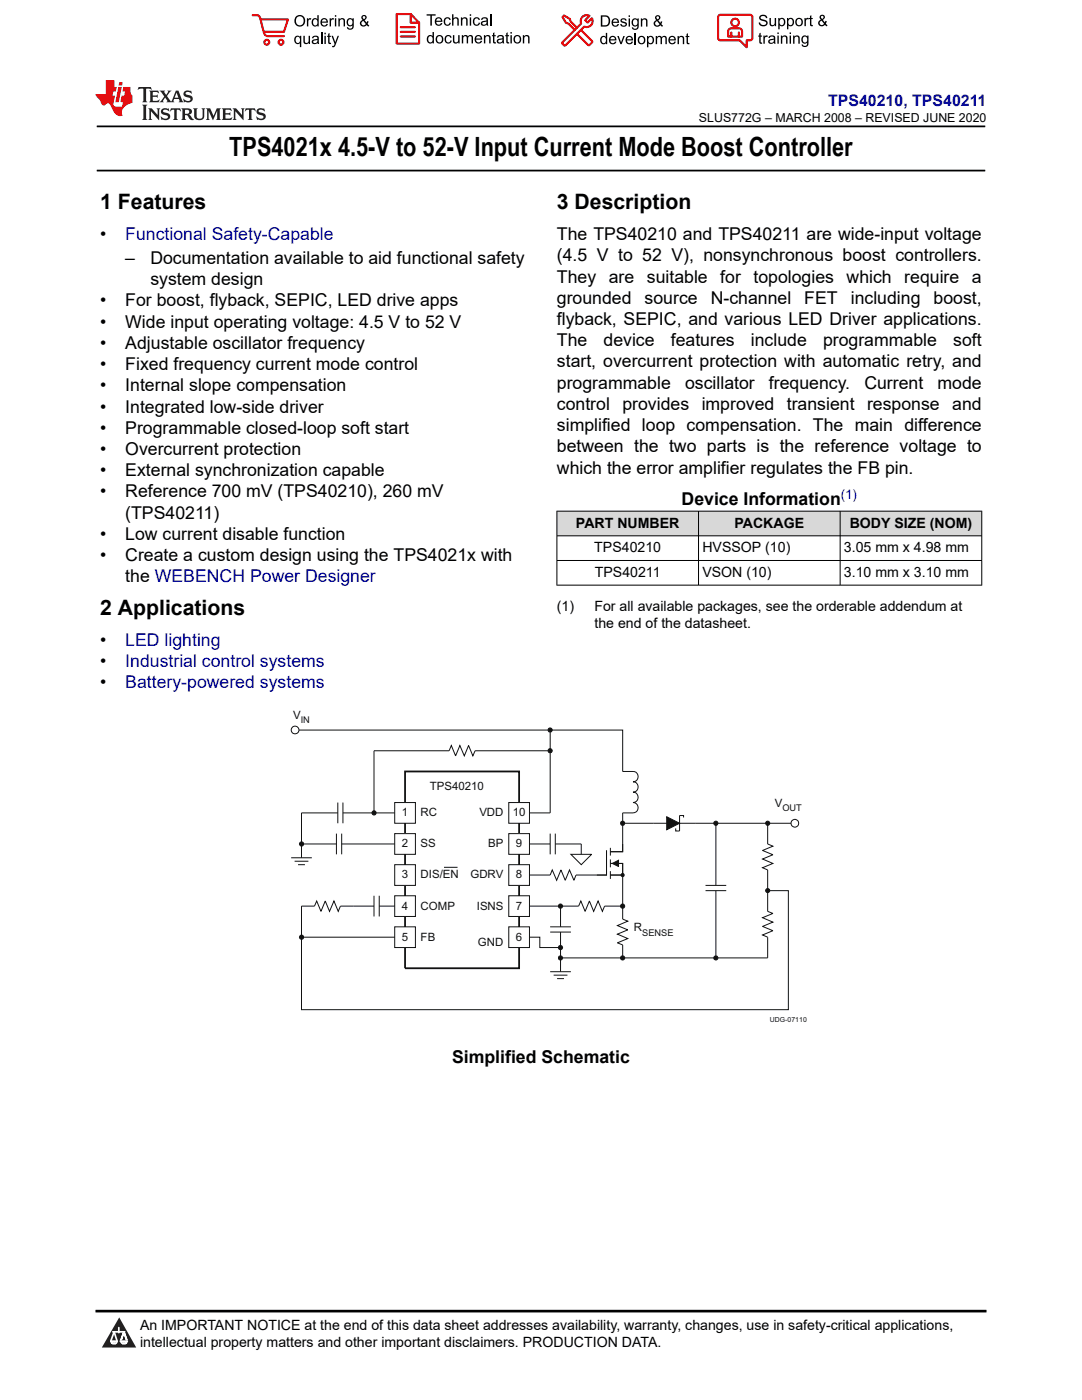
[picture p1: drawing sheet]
<svg xmlns="http://www.w3.org/2000/svg" width="216mm" height="279mm" viewBox="0 0 216 279" stroke-linecap="round" stroke-linejoin="round" font-family="sans-serif">
<path d="M19.3 25.2h177.3M19.3 34h177.3" fill="none" stroke="#000" stroke-width=".35"/>
<g fill="#d8d8d8">
<path d="M111.1 102h84.8v4.9h-84.8z" fill-rule="evenodd"/>
<path d="M111.2 102.1h28.1v4.8h-28.1z" fill-rule="evenodd"/>
<path d="M139.4 102.1h28.2v4.8h-28.2z" fill-rule="evenodd"/>
<path d="M167.7 102.1h28.1v4.8h-28.1z" fill-rule="evenodd"/>
</g>
<path d="M111.1 102h84.9M111.1 106.9h84.9M111.1 111.9h84.9M111.1 116.8h84.9M111.1 102v14.8M139.4 102v14.8M167.6 102v14.8M195.9 102v14.8" fill="none" stroke="#000" stroke-width=".2"/>
<path d="M80.8 154h22.8v39.2h-22.8z" fill="none" stroke="#0d1413" stroke-width=".36"/>
<path d="M78.8 160.2h4.1v4.1h-4.1z" fill-rule="evenodd" fill="#fff"/>
<path d="M78.8 160.2h4.1v4.1h-4.1z" fill="none" stroke="#0d1413" stroke-width=".2"/>
<path d="M78.8 166.4h4.1v4.1h-4.1z" fill-rule="evenodd" fill="#fff"/>
<path d="M78.8 166.4h4.1v4.1h-4.1z" fill="none" stroke="#0d1413" stroke-width=".2"/>
<path d="M78.8 172.6h4.1v4.1h-4.1z" fill-rule="evenodd" fill="#fff"/>
<path d="M78.8 172.6h4.1v4.1h-4.1z" fill="none" stroke="#0d1413" stroke-width=".2"/>
<path d="M78.8 178.8h4.1v4.1h-4.1z" fill-rule="evenodd" fill="#fff"/>
<path d="M78.8 178.8h4.1v4.1h-4.1z" fill="none" stroke="#0d1413" stroke-width=".2"/>
<path d="M101.5 160.2h4.1v4.1h-4.1z" fill-rule="evenodd" fill="#fff"/>
<path d="M101.5 160.2h4.1v4.1h-4.1z" fill="none" stroke="#0d1413" stroke-width=".2"/>
<path d="M101.5 166.4h4.1v4.1h-4.1z" fill-rule="evenodd" fill="#fff"/>
<path d="M101.5 166.4h4.1v4.1h-4.1z" fill="none" stroke="#0d1413" stroke-width=".2"/>
<path d="M101.5 172.6h4.1v4.1h-4.1z" fill-rule="evenodd" fill="#fff"/>
<path d="M101.5 172.6h4.1v4.1h-4.1z" fill="none" stroke="#0d1413" stroke-width=".2"/>
<path d="M101.5 178.8h4.1v4.1h-4.1z" fill-rule="evenodd" fill="#fff"/>
<path d="M101.5 178.8h4.1v4.1h-4.1z" fill="none" stroke="#0d1413" stroke-width=".2"/>
<circle cx="60.2" cy="168.4" r=".42" fill="#0d1413"/>
<g fill="none" stroke="#0d1413" stroke-width=".2">
<path d="M60.2 162.2v6.2h6.9M67.1 166.4v4.1M68.2 166.4v4.1M68.2 168.4h10.6"/>
<circle cx="60.2" cy="168.4" r=".42"/>
</g>
<circle cx="111.8" cy="191.2" r=".41" fill="#0d1413"/>
<g fill="none" stroke="#0d1413" stroke-width=".2">
<path d="M105.6 162.2h4.2M105.6 187h2.1v2.1h4.1M109.8 193.9h4.1M110.5 194.6h2.7M111.2 195.3h1.3M111.8 191.2v2.7"/>
<circle cx="111.8" cy="191.2" r=".41"/>
</g>
<circle cx="58.9" cy="145.7" r=".78" fill="#fff"/>
<g fill="none" stroke="#0d1413" stroke-width=".2">
<path d="M59.7 145.7h50.1M124.2 154h2.1a1.03 1.03 0 0 1 1 1 1.03 1.03 0 0 1-1 1 1.03 1.03 0 0 1 1 1.1 1.03 1.03 0 0 1-1 1 1.03 1.03 0 0 1 1 1 1.03 1.03 0 0 1-1 1.1 1.03 1.03 0 0 1 1 1 1.03 1.03 0 0 1-1 1h-2.1"/>
<circle cx="58.9" cy="145.7" r=".78"/>
</g>
<circle cx="142.8" cy="191.2" r=".41" fill="#0d1413"/>
<circle cx="142.8" cy="191.2" r=".41" fill="none" stroke="#0d1413" stroke-width=".2"/>
<path d="M133 163l2.6 1.3-2.6 1.3z" fill-rule="evenodd" fill="#0d1413"/>
<path d="M130.4 164.3h8.3M133 163l2.6 1.3-2.6 1.3zM136.4 163.1v-.3h-.8v3h-.8v-.5" fill="none" stroke="#0d1413" stroke-width=".2"/>
<circle cx="142.8" cy="164.3" r=".42" fill="#0d1413"/>
<g fill="none" stroke="#0d1413" stroke-width=".2">
<path d="M140.8 177.7h4.1M140.8 176.7h4.1M142.8 164.3v12.4M142.8 177.7v13.5M153.2 164.3v4.1l1 .5-2 .8 2 .9-2 .8 2 .9-2 .9 1 .4v8.3l1 .4-2 .8 2 .9-2 .9 2 .8-2 .9 1 .4v4.2"/>
<circle cx="142.8" cy="164.3" r=".42"/>
</g>
<circle cx="153.2" cy="177.7" r=".41" fill="#0d1413"/>
<circle cx="153.2" cy="177.7" r=".41" fill="none" stroke="#0d1413" stroke-width=".2"/>
<circle cx="158.6" cy="164.3" r=".77" fill="#fff"/>
<g fill="none" stroke="#0d1413" stroke-width=".2">
<path d="M74.6 149.8h15l.5-1 .8 2.1 .9-2.1 .8 2.1 .9-2.1 .9 2.1 .4-1.1h15M74.6 178.8v4.1M75.7 178.8v4.1M138.7 164.3h4.1M153.2 164.3h4.6M70.5 180.8h4.1M75.7 180.8h3.1"/>
<circle cx="158.6" cy="164.3" r=".77"/>
</g>
<circle cx="60.2" cy="187" r=".42" fill="#0d1413"/>
<g fill="none" stroke="#0d1413" stroke-width=".2">
<path d="M109.8 145.7v16.5"/>
<circle cx="60.2" cy="187" r=".42"/>
</g>
<path d="M78.8 185h4.1v4.1h-4.1z" fill-rule="evenodd" fill="#fff"/>
<path d="M88.6 173.1h2.7M78.8 185h4.1v4.1h-4.1z" fill="none" stroke="#0d1413" stroke-width=".2"/>
<path d="M101.5 185h4.1v4.1h-4.1z" fill-rule="evenodd" fill="#fff"/>
<path d="M60.2 162.2h7.2M67.4 160.2v4.1M68.4 160.2v4.1M68.4 162.2h6.2M101.5 185h4.1v4.1h-4.1z" fill="none" stroke="#0d1413" stroke-width=".2"/>
<circle cx="74.6" cy="162.2" r=".42" fill="#0d1413"/>
<g fill="none" stroke="#0d1413" stroke-width=".2">
<path d="M74.6 149.8v12.4h4.2M58.1 171.2h4.1M58.8 171.9h2.7M59.5 172.6h1.3M60.2 168.4v2.8"/>
<circle cx="74.6" cy="162.2" r=".42"/>
</g>
<circle cx="109.8" cy="149.8" r=".42" fill="#0d1413"/>
<g fill="none" stroke="#0d1413" stroke-width=".2">
<path d="M105.6 168.4h4.2M109.8 166.4v4.1M110.8 166.4v4.1M110.8 168.4h5.2v2.1M113.9 170.5h4.1l-2 2.1zM153.2 177.7h4.1v23.8h-97.1v-14.5M60.2 187h18.6M70.5 180.8h-2.6l-.4 1.1-.9-2.1-.8 2.1-.9-2.1-.9 2.1-.8-2.1-.4 1h-2.6v6.2M124.2 180.8v2.6l1.1 .4-2.1 .9 2.1 .9-2.1 .8 2.1 .9-2.1 .9 1 .4v2.6"/>
<circle cx="109.8" cy="149.8" r=".42"/>
</g>
<circle cx="124.2" cy="191.2" r=".41" fill="#0d1413"/>
<circle cx="124.2" cy="191.2" r=".41" fill="none" stroke="#0d1413" stroke-width=".2"/>
<path d="M122.2 172.3l1.2-.6v1.2z" fill="#0d1413"/>
<path d="M121 169.7v4.9h-1.9M121.8 172.3h2.4v2.3h-2.4M121.8 169.2v1.5M121.8 171.5v1.6M121.8 173.9v1.5M122.2 172.3l1.2-.6v1.2zM124.2 168.4v1.6h-2.4" fill="none" stroke="#0d1413" stroke-width=".2"/>
<g fill="#0d1413">
<circle cx="124.2" cy="174.6" r=".42"/>
<circle cx="124.2" cy="180.8" r=".42"/>
</g>
<circle cx="124.2" cy="180.8" r=".42" fill="none" stroke="#0d1413" stroke-width=".2"/>
<circle cx="124.2" cy="164.3" r=".42" fill="#0d1413"/>
<g fill="none" stroke="#0d1413" stroke-width=".2">
<path d="M124.2 162.2v6.2"/>
<circle cx="124.2" cy="164.3" r=".42"/>
</g>
<circle cx="109.8" cy="145.7" r=".42" fill="#0d1413"/>
<g fill="none" stroke="#0d1413" stroke-width=".2">
<path d="M109.8 145.7h14.4v8.3M124.2 174.6v6.2M124.2 164.3h6.2M111.8 191.2h12.4"/>
<circle cx="109.8" cy="145.7" r=".42"/>
</g>
<circle cx="153.2" cy="164.3" r=".42" fill="#0d1413"/>
<g fill="none" stroke="#0d1413" stroke-width=".2">
<path d="M142.8 164.3h10.4M109.8 186h4.1M109.8 185h4.1M111.8 186v5.2M124.2 180.8h-3.6l-.4 1.1-.9-2.1-.8 2.1-.9-2.1-.8 2.1-.9-2.1-.4 1h-3.7v4.2M124.2 191.2h29"/>
<circle cx="153.2" cy="164.3" r=".42"/>
</g>
<circle cx="111.9" cy="180.8" r=".42" fill="#0d1413"/>
<g fill="none" stroke="#0d1413" stroke-width=".2">
<path d="M105.6 180.8h6.2"/>
<circle cx="111.9" cy="180.8" r=".42"/>
</g>
<circle cx="111.8" cy="189.1" r=".41" fill="#0d1413"/>
<g fill="none" stroke="#0d1413" stroke-width=".2">
<path d="M105.6 174.6h4.2l.4-1 .9 2.1 .8-2.1 .9 2.1 .8-2.1 .9 2.1 .4-1.1h4.2"/>
<circle cx="111.8" cy="189.1" r=".41"/>
</g>
<path d="M0 0h215.9v23.8h-215.9z" fill-rule="evenodd" fill="#fff"/>
<path d="M27.7 17.4l-.2 .6 .5-.3h.6v.1v2.2l-.2 .4h1l-.2-.4v-2.2v-.1h.5l.5 .3-.1-.6zM29.8 18.1l.2 .4v1.5l-.2 .4h1.9l.1-.6a1.08 1.08 0 0 1-1.3 .2v-.7h.6l.4 .2v-.6l-.4 .2h-.6v-.6l.2-.1a1 1 0 0 1 1 .2l-.1-.5zM31.8 18.1l1 1.1-1 1.2h.9l-.2-.2 .4-.7 .5 .7-.2 .2h1.6l-.2-.2 .1-.4h1l.1 .4-.1 .2h.9l-.2-.3-.8-2h-.5l-1 2.2-.8-1.1 .9-1.1h-.8l.2 .2-.5 .7-.3-.7 .1-.2zM35.2 18.5l.4 1h-.8zM36.8 18.2a.65 .65 0 0 0-.2 .7 .65 .65 0 0 0 .6 .5l.7 .2 .1 .2a.79 .79 0 0 1-.7 .4 .79 .79 0 0 1-.7-.5l.1 .7 .2-.1a.93 .93 0 0 0 1.1 .1 .93 .93 0 0 0 .4-1 1.46 1.46 0 0 0-1.2-.6l-.1-.3a1.09 1.09 0 0 1 1.2 .2l-.2-.6-.1 .1-.6-.2zM28.4 20.9l.2 .4v2.3l-.2 .3h1l-.2-.3v-2.3l.2-.4zM29.6 21.6l.2 .4v1.6l-.2 .3h.8l-.3-.3v-1.4l1.7 1.8v-2l.2-.4h-.8l.2 .2 .1 1.1-1.2-1.3zM32.3 21.8a.65 .65 0 0 0-.2 .7 .65 .65 0 0 0 .7 .4l.6 .2 .1 .2a.79 .79 0 0 1-.7 .4 .79 .79 0 0 1-.7-.5l.1 .7 .2-.1a.93 .93 0 0 0 1.1 .1 .93 .93 0 0 0 .4-.9 1.46 1.46 0 0 0-1.2-.6l-.1-.4a1.09 1.09 0 0 1 1.2 .2l-.2-.6-.1 .1-.6-.1zM34.1 21.6l-.1 .7a.63 .63 0 0 1 .7-.4l.1 1.7-.3 .3h1l-.2-.3v-1.7a.66 .66 0 0 1 .8 .4l-.1-.7zM36.2 21.6l.2 .4v1.6l-.2 .3h.9l-.2-.2v-.7h.5l.1 .2a.79 .79 0 0 0 1.2 .6l-1-.9a.61 .61 0 0 0 .6-.6 .61 .61 0 0 0-.5-.6zM36.9 21.9h.2a.47 .47 0 0 1 .5 .1 .47 .47 0 0 1 .1 .5l-.2 .2h-.6zM38.5 21.6l.2 .2a2.27 2.27 0 0 0 .4 2 1.04 1.04 0 0 0 1.7-.7v-1.3l.2-.2h-.8l.2 .4v1.1a.6 .6 0 0 1-.6 .6 .6 .6 0 0 1-.6-.6v-1.1l.3-.4zM41.1 21.6l.2 .4v1.6l-.2 .3h.7l-.2-.3v-1.5l.9 1.9 .8-1.9v1.5l-.2 .3h1l-.3-.3v-1.6l.3-.4h-.8l-.7 1.5-.7-1.5zM44.3 21.6l.2 .4v1.6l-.2 .3h1.9l.1-.5a1.09 1.09 0 0 1-1.3 .1v-.6h.6l.4 .1v-.6l-.4 .2h-.6v-.6l.2-.1a1.01 1.01 0 0 1 1 .3l-.1-.6zM46.4 21.6l.3 .4v1.6l-.3 .3h.8l-.2-.3v-1.4l1.6 1.8v-2l.2-.4h-.7l.2 .2v1.1l-1.2-1.3zM49 21.6l-.1 .7a.63 .63 0 0 1 .8-.4v1.7l-.3 .3h1l-.2-.3v-1.7a.66 .66 0 0 1 .8 .4l-.1-.7zM51.4 21.8a.65 .65 0 0 0-.2 .7 .65 .65 0 0 0 .6 .4l.6 .2 .2 .2a.79 .79 0 0 1-.8 .4 .79 .79 0 0 1-.6-.5l.1 .7 .2-.1a.93 .93 0 0 0 1 .1 .93 .93 0 0 0 .5-.9 1.46 1.46 0 0 0-1.3-.6l-.1-.4a1.09 1.09 0 0 1 1.3 .2l-.2-.6-.2 .1-.5-.1z" fill="#231f20"/>
<path d="M21.1 16v2.8h-2.1l.1 .3 .9 1a.95 .95 0 0 0 .9 .9 .59 .59 0 0 1 .6-.4 .59 .59 0 0 1 .5 .4l.4 .8a1.59 1.59 0 0 0 2.1 1.3 1.61 1.61 0 0 1 1-2.2l1-.4-.1-1.5a1.59 1.59 0 0 1-.4-1.6h-1.4l-.2 .9h.5l-.1 .8h-.5l-.2 1v.2l.4 .1-.2 .9h-.6a.73 .73 0 0 1-1.1-.7l.3-1.5h-.5l.2-.8h.5l.2-.9h-.5v-1.4zM23.6 17.4l-.6 3h.7l.6-3zM23.8 16.4l-.1 .7h.7l.1-.7z" fill="#ed1c24"/>
<g fill="#000">
<path d="M58.7 4.2a1.15 1.15 0 0 1 2.3 0 1.15 1.15 0 0 1-2.3 0zM59.3 3.5a.89 .89 0 0 0-.2 1.1 .89 .89 0 0 0 1.1 .4 .88 .88 0 0 0 .3-1.3 .88 .88 0 0 0-1.2-.2z" fill-rule="evenodd"/>
<path d="M58.9 7.3l.5-.2 .5 .3v-.3h.2v2.3h-.3v-.8a.74 .74 0 0 1-.9 0 .74 .74 0 0 1-.2-1zM59.1 7.5a.57 .57 0 0 0-.1 .7 .57 .57 0 0 0 .7 .2 .57 .57 0 0 0 .2-.7 .57 .57 0 0 0-.8-.2z" fill-rule="evenodd"/>
<path d="M61.2 3.6h.3v.3l.2-.2 .3-.1 .1 .1-.1 .3a.36 .36 0 0 0-.4 0 .36 .36 0 0 0-.1 .4v.9h-.3z" fill-rule="evenodd"/>
<path d="M60.5 7.1h.3v.9a.41 .41 0 0 0 .4 .6 .41 .41 0 0 0 .4-.6v-.9h.3v1.7h-.3v-.3a.58 .58 0 0 1-.7 .3 .58 .58 0 0 1-.4-.6z" fill-rule="evenodd"/>
<path d="M62.4 3.8l.5-.2 .4 .2v-.8h.3v2.3h-.3v-.2a.75 .75 0 0 1-1-.1 .75 .75 0 0 1 0-1zM62.6 4a.57 .57 0 0 0-.1 .7 .57 .57 0 0 0 .7 .2 .57 .57 0 0 0 .1-.7 .57 .57 0 0 0-.7-.2z" fill-rule="evenodd"/>
<path d="M62.4 7.3a.74 .74 0 0 1 .9-.1 .74 .74 0 0 1 .3 .9l.1 .7h-.3v-.2a.57 .57 0 0 1-.9 .2 .57 .57 0 0 1-.1-.8l.9-.3a.41 .41 0 0 0-.3-.4 .41 .41 0 0 0-.5 .4l-.3-.1zM62.6 8.2a.35 .35 0 0 0 .1 .5 .35 .35 0 0 0 .5-.3l.1-.4z" fill-rule="evenodd"/>
<path d="M64.7 6.5h.3v.3h-.3zM64.7 7.1h.3v1.7h-.3z" fill-rule="evenodd"/>
<path d="M64.2 3.8a.76 .76 0 0 1 .9-.1 .76 .76 0 0 1 .3 .8h-1.2a.47 .47 0 0 0 .4 .6 .47 .47 0 0 0 .5-.4l.3 .1a.82 .82 0 0 1-1.2 .3 .82 .82 0 0 1 0-1.3zM64.4 4l-.2 .3h.9l-.2-.4z" fill-rule="evenodd"/>
<path d="M65.8 3.6h.2v.3l.2-.2 .3-.1 .2 .1-.1 .3a.36 .36 0 0 0-.5 0 .36 .36 0 0 0 0 .4v.9h-.3z" fill-rule="evenodd"/>
<path d="M65.5 6.7l.3-.1v.5h.2v.3h-.2v.9v.2h.2l.1 .3a.41 .41 0 0 1-.5-.1 .41 .41 0 0 1-.1-.4v-.9h-.2v-.3h.2z" fill-rule="evenodd"/>
<path d="M66.1 7.1h.3l.5 1.4 .5-1.4h.2l-.6 1.7a.57 .57 0 0 1-.7 .6v-.3a.37 .37 0 0 0 .5-.3z" fill-rule="evenodd"/>
<path d="M66.8 3h.3v.3h-.3zM66.8 3.6h.3v1.7h-.3z" fill-rule="evenodd"/>
<path d="M67.5 3.6h.3v.3a.58 .58 0 0 1 .7-.3 .58 .58 0 0 1 .3 .7v1h-.2v-1a.4 .4 0 0 0-.5-.5 .4 .4 0 0 0-.3 .6v.9h-.3z" fill-rule="evenodd"/>
<path d="M69.3 3.8l.6-.2 .4 .2v-.2h.3v1.5a.71 .71 0 0 1-.5 .8 .71 .71 0 0 1-.9-.5h.3a.46 .46 0 0 0 .6 .3 .46 .46 0 0 0 .2-.6 .78 .78 0 0 1-1.1-.2 .78 .78 0 0 1 .1-1.1zM69.6 4a.53 .53 0 0 0-.1 .8 .53 .53 0 0 0 .8 0 .54 .54 0 0 0 0-.7 .54 .54 0 0 0-.7-.1z" fill-rule="evenodd"/>
<path d="M72.2 3.1a.53 .53 0 0 1 .9 .1 .53 .53 0 0 1-.4 .8l.5 .5 .1-.3 .2 .1-.2 .5 .4 .3-.2 .2-.3-.3a.71 .71 0 0 1-1.2 .1 .71 .71 0 0 1 .3-1.1l-.2-.5zM72.3 3.5a.3 .3 0 0 0 .6 0 .3 .3 0 0 0-.6 0zM72.3 4.3a.45 .45 0 0 0 0 .7 .45 .45 0 0 0 .7-.2l-.5-.6z" fill-rule="evenodd"/>
<path d="M85.1 2.8h1.8v.3h-.7v2h-.3v-2h-.8z" fill-rule="evenodd"/>
<path d="M85.3 7.2l.6-.2 .4 .2v-.8h.3v2.3h-.3v-.2a.76 .76 0 0 1-1-.1 .76 .76 0 0 1-.1-1zM85.6 7.4a.58 .58 0 0 0-.1 .7 .58 .58 0 0 0 .7 .2 .58 .58 0 0 0 .1-.7 .58 .58 0 0 0-.7-.2z" fill-rule="evenodd"/>
<path d="M87.2 7.2a.81 .81 0 0 1 1.1 .1 .81 .81 0 0 1-.1 1.2 .81 .81 0 0 1-1.2-.2v-.7zM87.3 7.4a.57 .57 0 0 0 0 .8 .57 .57 0 0 0 .8 0 .57 .57 0 0 0 0-.7 .57 .57 0 0 0-.8-.1z" fill-rule="evenodd"/>
<path d="M87 3.7a.77 .77 0 0 1 .9-.2 .77 .77 0 0 1 .4 .9h-1.3a.48 .48 0 0 0 .4 .5 .48 .48 0 0 0 .6-.3h.3a.83 .83 0 0 1-1.3 .4 .83 .83 0 0 1 0-1.3zM87.2 3.8l-.1 .3h.9l-.3-.4z" fill-rule="evenodd"/>
<path d="M88.7 3.7a.7 .7 0 0 1 1.2 .3h-.2a.45 .45 0 0 0-.6-.3 .45 .45 0 0 0-.3 .6 .45 .45 0 0 0 .3 .6 .45 .45 0 0 0 .6-.4l.3 .1a.76 .76 0 0 1-1.1 .5 .76 .76 0 0 1-.3-1.1z" fill-rule="evenodd"/>
<path d="M88.9 7.2a.7 .7 0 0 1 1.2 .3h-.3a.45 .45 0 0 0-.5-.3 .45 .45 0 0 0-.3 .6 .45 .45 0 0 0 .3 .6 .45 .45 0 0 0 .6-.3h.2a.76 .76 0 0 1-1 .5 .76 .76 0 0 1-.3-1.1z" fill-rule="evenodd"/>
<path d="M90.2 2.8h.3v.9a.59 .59 0 0 1 .7-.2 .59 .59 0 0 1 .3 .6v1h-.2v-1a.4 .4 0 0 0-.5-.4 .4 .4 0 0 0-.3 .5v.9h-.3z" fill-rule="evenodd"/>
<path d="M90.4 7h.3v.9a.41 .41 0 0 0 .4 .6 .41 .41 0 0 0 .3-.6v-.9h.3v1.7h-.2v-.3a.58 .58 0 0 1-.7 .3 .58 .58 0 0 1-.4-.7z" fill-rule="evenodd"/>
<path d="M92 3.5h.2v.2a.59 .59 0 0 1 .7-.3 .59 .59 0 0 1 .4 .7v1h-.3v-1a.41 .41 0 0 0-.4-.4 .41 .41 0 0 0-.4 .5v.9h-.2z" fill-rule="evenodd"/>
<path d="M92.1 7h.3v.3a.56 .56 0 0 1 1 0 .54 .54 0 0 1 .6-.3 .54 .54 0 0 1 .4 .5v1.2h-.3v-1.1a.34 .34 0 0 0-.3-.4 .34 .34 0 0 0-.4 .3v1.2h-.3v-1.1a.38 .38 0 0 0-.5-.3 .38 .38 0 0 0-.2 .5v.9h-.3z" fill-rule="evenodd"/>
<path d="M93.7 2.8h.3v.4h-.3zM93.7 3.5h.3v1.6h-.3z" fill-rule="evenodd"/>
<path d="M94.6 3.7a.7 .7 0 0 1 1.2 .3h-.3a.45 .45 0 0 0-.6-.3 .45 .45 0 0 0-.3 .6 .45 .45 0 0 0 .4 .6 .45 .45 0 0 0 .5-.4l.3 .1a.76 .76 0 0 1-1 .5 .76 .76 0 0 1-.4-1.1z" fill-rule="evenodd"/>
<path d="M94.9 7.2a.77 .77 0 0 1 .9-.1 .77 .77 0 0 1 .4 .8h-1.2a.48 .48 0 0 0 .3 .6 .48 .48 0 0 0 .6-.4l.3 .1a.83 .83 0 0 1-1.3 .3 .83 .83 0 0 1 0-1.3zM95.1 7.3l-.1 .4h.9l-.2-.4z" fill-rule="evenodd"/>
<path d="M96.6 7h.2v.3a.59 .59 0 0 1 .7-.3 .59 .59 0 0 1 .4 .7v1h-.3v-1a.41 .41 0 0 0-.4-.5 .41 .41 0 0 0-.4 .6v.9h-.2z" fill-rule="evenodd"/>
<path d="M96.1 3.7a.74 .74 0 0 1 1-.2 .74 .74 0 0 1 .3 .9v.7h-.2l-.1-.2a.59 .59 0 0 1-.8 .3 .59 .59 0 0 1-.2-.8l1-.3a.42 .42 0 0 0-.4-.5 .42 .42 0 0 0-.4 .4l-.3-.1zM96.3 4.5a.36 .36 0 0 0 .2 .5 .36 .36 0 0 0 .5-.2l.1-.5z" fill-rule="evenodd"/>
<path d="M98.4 6.6l.3-.2v.6h.2v.2h-.2v1v.2h.2l.1 .3a.41 .41 0 0 1-.5-.1 .41 .41 0 0 1-.1-.4v-1h-.2v-.2h.2z" fill-rule="evenodd"/>
<path d="M99.3 7.2a.74 .74 0 0 1 1-.2 .74 .74 0 0 1 .2 1l.1 .7h-.3v-.2a.59 .59 0 0 1-.8 .2 .59 .59 0 0 1-.3-.8l1.1-.3a.42 .42 0 0 0-.4-.4 .42 .42 0 0 0-.5 .3h-.2zM99.5 8a.36 .36 0 0 0 .2 .5 .36 .36 0 0 0 .4-.2l.2-.5z" fill-rule="evenodd"/>
<path d="M101 6.6l.3-.2v.6h.3v.2h-.3v1l.1 .2h.2v.3a.41 .41 0 0 1-.4-.1 .41 .41 0 0 1-.2-.4v-1h-.2v-.2h.2z" fill-rule="evenodd"/>
<path d="M101.9 6.4h.2v.3h-.2zM101.9 7h.2v1.7h-.2z" fill-rule="evenodd"/>
<path d="M102.7 7.2a.81 .81 0 0 1 1.1 .1 .81 .81 0 0 1-.1 1.2 .81 .81 0 0 1-1.2-.2v-.7zM102.9 7.4a.57 .57 0 0 0-.1 .8 .57 .57 0 0 0 .9 0 .57 .57 0 0 0-.1-.7 .57 .57 0 0 0-.7-.1z" fill-rule="evenodd"/>
<path d="M104.3 7h.3v.3a.59 .59 0 0 1 .7-.3 .59 .59 0 0 1 .4 .7v1h-.3v-1a.41 .41 0 0 0-.5-.5 .41 .41 0 0 0-.3 .6v.9h-.3z" fill-rule="evenodd"/>
<path d="M119.9 3.1h.8a1.12 1.12 0 0 1 1 1.1 1.12 1.12 0 0 1-1 1.1h-.8zM120.2 3.3v1.7h.5a.86 .86 0 0 0 .8-.8 .86 .86 0 0 0-.8-.9z" fill-rule="evenodd"/>
<path d="M119.9 7.4l.5-.3 .5 .3v-.8h.3v2.2h-.3v-.2a.75 .75 0 0 1-1 0 .75 .75 0 0 1-.1-1zM120.2 7.5a.57 .57 0 0 0-.2 .8 .57 .57 0 0 0 .8 .2 .57 .57 0 0 0 .1-.8 .57 .57 0 0 0-.7-.2z" fill-rule="evenodd"/>
<path d="M121.7 7.4a.76 .76 0 0 1 .9-.2 .76 .76 0 0 1 .4 .9h-1.2a.47 .47 0 0 0 .3 .5 .47 .47 0 0 0 .6-.3h.3a.82 .82 0 0 1-1.3 .4 .82 .82 0 0 1 0-1.3zM121.9 7.5l-.1 .3h.9l-.2-.4z" fill-rule="evenodd"/>
<path d="M122.2 3.9a.76 .76 0 0 1 .9-.2 .76 .76 0 0 1 .4 .9h-1.2a.47 .47 0 0 0 .4 .5 .47 .47 0 0 0 .5-.3h.3a.82 .82 0 0 1-1.2 .4 .82 .82 0 0 1-.1-1.3zM122.5 4l-.2 .3h.9l-.2-.4z" fill-rule="evenodd"/>
<path d="M123.9 3.8a.71 .71 0 0 1 1.1 .3h-.2a.32 .32 0 0 0-.4-.3 .32 .32 0 0 0-.3 .4h.1a.75 .75 0 0 1 .9 .8 .72 .72 0 0 1-.7 .3 .72 .72 0 0 1-.6-.5h.2a.36 .36 0 0 0 .4 .4 .36 .36 0 0 0 .3-.5 .8 .8 0 0 1-.9-.7z" fill-rule="evenodd"/>
<path d="M123.2 7.2h.3l.4 1.3 .5-1.3h.3l-.6 1.6h-.3z" fill-rule="evenodd"/>
<path d="M125.4 3.1h.3v.3h-.3zM125.4 3.7h.3v1.6h-.3z" fill-rule="evenodd"/>
<path d="M125 7.4a.76 .76 0 0 1 .9-.2 .76 .76 0 0 1 .4 .9h-1.2a.47 .47 0 0 0 .4 .5 .47 .47 0 0 0 .5-.3h.3a.82 .82 0 0 1-1.2 .4 .82 .82 0 0 1-.1-1.3zM125.3 7.5l-.2 .3h.9l-.2-.4z" fill-rule="evenodd"/>
<path d="M126.2 3.9l.5-.3 .5 .3v-.2h.3v1.4a.71 .71 0 0 1-.6 .8 .71 .71 0 0 1-.8-.5l.2 .1a.46 .46 0 0 0 .7 .2 .46 .46 0 0 0 .2-.6 .78 .78 0 0 1-1.1-.1 .78 .78 0 0 1 .1-1.1zM126.4 4a.53 .53 0 0 0 0 .8 .53 .53 0 0 0 .7 0 .54 .54 0 0 0 0-.7 .54 .54 0 0 0-.7-.1z" fill-rule="evenodd"/>
<path d="M127.5 7.3a.8 .8 0 0 1 1.1 .2 .8 .8 0 0 1-.1 1.1 .8 .8 0 0 1-1.2-.1v-.8zM127.7 7.5a.56 .56 0 0 0-.1 .9 .56 .56 0 0 0 .8-.1 .56 .56 0 0 0 0-.7 .56 .56 0 0 0-.7-.1z" fill-rule="evenodd"/>
<path d="M127.9 3.7h.2v.2a.58 .58 0 0 1 .7-.2 .58 .58 0 0 1 .4 .6v1h-.3v-1a.4 .4 0 0 0-.4-.4 .4 .4 0 0 0-.3 .5v.9h-.3z" fill-rule="evenodd"/>
<path d="M129.1 7.2h.2v.2a.72 .72 0 0 1 1-.1 .72 .72 0 0 1 .2 1 .64 .64 0 0 1-.5 .5 .64 .64 0 0 1-.6-.2v.8h-.3zM129.5 7.5a.56 .56 0 0 0-.1 .8 .56 .56 0 0 0 .7 .2 .56 .56 0 0 0 .1-.8 .56 .56 0 0 0-.7-.2z" fill-rule="evenodd"/>
<path d="M130.8 7.2h.3v.2a.55 .55 0 0 1 .9 0 .53 .53 0 0 1 .7-.3 .53 .53 0 0 1 .4 .6v1.1h-.3v-1a.34 .34 0 0 0-.3-.4 .34 .34 0 0 0-.4 .3v1.1h-.3v-1a.37 .37 0 0 0-.5-.4 .37 .37 0 0 0-.2 .6v.8h-.3z" fill-rule="evenodd"/>
<path d="M130.9 3.2a.53 .53 0 0 1 .8 .1 .53 .53 0 0 1-.3 .8l.4 .5 .1-.4 .3 .1-.2 .5 .3 .3-.2 .3-.3-.4a.71 .71 0 0 1-1.2 .1 .71 .71 0 0 1 .4-1.1l-.3-.5zM130.9 3.6a.3 .3 0 0 0 .6 0 .3 .3 0 0 0-.6 0zM130.9 4.3a.45 .45 0 0 0 0 .7 .45 .45 0 0 0 .7-.2l-.5-.6z" fill-rule="evenodd"/>
<path d="M133.6 7.4a.76 .76 0 0 1 .9-.2 .76 .76 0 0 1 .4 .9h-1.3a.47 .47 0 0 0 .4 .5 .47 .47 0 0 0 .6-.3h.3a.82 .82 0 0 1-1.3 .4 .82 .82 0 0 1 0-1.3zM133.8 7.5l-.1 .3h.9l-.3-.4z" fill-rule="evenodd"/>
<path d="M135.2 7.2h.3v.2a.58 .58 0 0 1 .7-.2 .58 .58 0 0 1 .3 .6v1h-.3v-1a.4 .4 0 0 0-.4-.4 .4 .4 0 0 0-.3 .5v.9h-.3z" fill-rule="evenodd"/>
<path d="M137 6.8l.3-.2v.6h.2v.2h-.2v1v.2h.2l.1 .2a.41 .41 0 0 1-.5 0 .41 .41 0 0 1-.1-.5v-.9h-.2v-.2h.2z" fill-rule="evenodd"/>
<path d="M151.7 3.1a.88 .88 0 0 1 1.4 .5h-.3a.49 .49 0 0 0-.5-.5 .49 .49 0 0 0-.4 .6v.1a1.06 1.06 0 0 1 1.3 1 .95 .95 0 0 1-1 .4 .95 .95 0 0 1-.8-.7h.3a.58 .58 0 0 0 .6 .5 .58 .58 0 0 0 .5-.6l-.2-.1a.95 .95 0 0 1-1.1-.9z" fill-rule="evenodd"/>
<path d="M151.5 6.7l.3-.2v.6h.3v.2h-.3v1v.2h.3v.2a.41 .41 0 0 1-.5 0 .41 .41 0 0 1-.1-.5v-.9h-.2v-.2h.2z" fill-rule="evenodd"/>
<path d="M152.3 7.1h.3v.2l.1-.2h.4h.1l-.1 .3a.36 .36 0 0 0-.4 0 .36 .36 0 0 0-.1 .5v.8h-.3z" fill-rule="evenodd"/>
<path d="M153.4 7.3a.74 .74 0 0 1 1-.2 .74 .74 0 0 1 .3 .9l.1 .7h-.3l-.1-.2a.57 .57 0 0 1-.8 .3 .57 .57 0 0 1-.1-.9l.9-.2a.41 .41 0 0 0-.4-.4 .41 .41 0 0 0-.4 .3h-.3zM153.7 8.1a.35 .35 0 0 0 .1 .5 .35 .35 0 0 0 .5-.2l.1-.5z" fill-rule="evenodd"/>
<path d="M153.5 3.6h.3v.9a.41 .41 0 0 0 .4 .5 .41 .41 0 0 0 .4-.5v-.9h.3v1.6h-.3v-.2a.58 .58 0 0 1-.7 .2 .58 .58 0 0 1-.4-.6z" fill-rule="evenodd"/>
<path d="M155.1 6.5h.3v.3h-.3zM155.1 7.1h.3v1.6h-.3z" fill-rule="evenodd"/>
<path d="M155.3 3.6h.2v.2a.72 .72 0 0 1 1-.1 .72 .72 0 0 1 .2 1 .64 .64 0 0 1-.5 .5 .64 .64 0 0 1-.6-.2v.8h-.3zM155.7 3.9a.56 .56 0 0 0-.2 .8 .56 .56 0 0 0 .8 .2 .56 .56 0 0 0 .1-.8 .56 .56 0 0 0-.7-.2z" fill-rule="evenodd"/>
<path d="M155.8 7.1h.3v.2a.58 .58 0 0 1 .7-.2 .58 .58 0 0 1 .3 .6v1h-.2v-1a.4 .4 0 0 0-.5-.4 .4 .4 0 0 0-.3 .5v.9h-.3z" fill-rule="evenodd"/>
<path d="M157 3.6h.3v.2a.72 .72 0 0 1 1-.1 .72 .72 0 0 1 .1 1 .64 .64 0 0 1-.4 .5 .64 .64 0 0 1-.7-.2v.8h-.3zM157.4 3.9a.56 .56 0 0 0-.1 .8 .56 .56 0 0 0 .7 .2 .56 .56 0 0 0 .2-.8 .56 .56 0 0 0-.8-.2z" fill-rule="evenodd"/>
<path d="M157.6 6.5h.2v.3h-.2zM157.6 7.1h.2v1.6h-.2z" fill-rule="evenodd"/>
<path d="M158.3 7.1h.2v.2a.58 .58 0 0 1 .7-.2 .58 .58 0 0 1 .4 .6v1h-.3v-1a.4 .4 0 0 0-.4-.4 .4 .4 0 0 0-.4 .5v.9h-.2z" fill-rule="evenodd"/>
<path d="M158.9 3.7a.8 .8 0 0 1 1.2 .2 .8 .8 0 0 1-.2 1.1 .8 .8 0 0 1-1.1-.1l-.1-.8zM159.1 3.9a.56 .56 0 0 0-.1 .9 .56 .56 0 0 0 .9 0 .56 .56 0 0 0-.1-.8 .56 .56 0 0 0-.7-.1z" fill-rule="evenodd"/>
<path d="M160.1 7.3l.5-.2 .5 .2v-.2h.2v1.4a.71 .71 0 0 1-.5 .9 .71 .71 0 0 1-.8-.5h.2a.46 .46 0 0 0 .6 .2 .46 .46 0 0 0 .2-.6 .78 .78 0 0 1-1-.1 .78 .78 0 0 1 .1-1.1zM160.3 7.4a.53 .53 0 0 0-.1 .8 .53 .53 0 0 0 .8 0 .54 .54 0 0 0 0-.7 .54 .54 0 0 0-.7-.1z" fill-rule="evenodd"/>
<path d="M160.5 3.6h.3v.2l.1-.2h.4h.1l-.1 .3a.36 .36 0 0 0-.4 0 .36 .36 0 0 0-.1 .5v.8h-.3z" fill-rule="evenodd"/>
<path d="M161.6 3.2l.3-.2v.6h.3v.2h-.3v1l.1 .2h.2v.2a.41 .41 0 0 1-.4 0 .41 .41 0 0 1-.2-.5v-.9h-.2v-.2h.2z" fill-rule="evenodd"/>
<path d="M163.7 3.1a.53 .53 0 0 1 .8 .1 .53 .53 0 0 1-.3 .8l.4 .5 .1-.3h.3l-.2 .5 .3 .3-.2 .3-.3-.3a.71 .71 0 0 1-1.2 .1 .71 .71 0 0 1 .4-1.2l-.3-.5zM163.8 3.5a.3 .3 0 0 0 .6 0 .3 .3 0 0 0-.6 0zM163.7 4.2a.45 .45 0 0 0 0 .8 .45 .45 0 0 0 .7-.3l-.5-.6z" fill-rule="evenodd"/>
</g>
<path d="M64.2 6.5v2.3M97.9 2.8v2.3M126.8 6.6v2.2" fill="none" stroke="#000" stroke-width=".28"/>
<g fill="none" stroke="#de0000" stroke-width=".42">
<path d="M50.4 3l1.1 .1a1.4 1.4 0 0 1 .6 1.2l.6 2.5a.95 .95 0 0 0 1.2 .4h2.8M52 3.9h5.5l-.8 2.4h-4M79.1 2.8h2.8v1.7h1.7v4.2h-4.5zM80 6.4h2.8M80 5.4h2.8M80 7.3h2.8M82 2.8l1.6 1.7M115.1 5.5l-1.2-1.2-.2-.5-1.2-.7-.3 .3 .7 1.1 .5 .2 1.3 1.3M115.9 6l2.2 2.2v.3l-.5 .5h-.3l-2.2-2.2zM115.9 6l.7-.7a1.19 1.19 0 0 0 1.3-.3 1.19 1.19 0 0 0 .2-1.4l-.8 .9-.5-.5 .8-.8a1.19 1.19 0 0 0-1.3 .1 1.19 1.19 0 0 0-.3 1.4l-3.8 3.7v.3l.3 .3h.3l2.3-2.2M143.3 3.2l.5-.2h5.9l.4 .2v4.4l-.2 .4-.9 .1v1.3l-1.4-1.3h-3.8l-.5-.3zM145.5 5.8l.4-.1h1.6a.61 .61 0 0 1 .6 .6v1h-2.8v-1z"/>
<path d="M145.9 6.5v.8M147.4 6.5v.8"/>
<circle cx="53.2" cy="8.4" r=".49"/>
<circle cx="56.1" cy="8.4" r=".49"/>
<circle cx="146.7" cy="4.5" r=".75"/>
</g>
<path d="M0 261.4h215.9v18h-215.9z" fill-rule="evenodd" fill="#fff"/>
<path d="M23.8 262.9l3.4 6h-6.9z" fill="#231f20"/>
<path d="M22.1 267.7h1.3l-.4 .5h-.3a.55 .55 0 0 1-.6-.5z" fill-rule="evenodd" fill="#fff"/>
<path d="M22.1 267.7h1.3l-.4 .5h-.3a.55 .55 0 0 1-.6-.5z" fill="none" stroke="#231f20" stroke-width=".34"/>
<path d="M22.1 267.7h1.3l-.4 .5h-.5zM22.6 265.8h.1M22.6 265.8h2.3zM23.7 265.9h.1M23.7 264.9v1zM24 267.7h.1" fill="none" stroke="#fff" stroke-width=".34"/>
<path d="M24.7 265.8l-.7 1.9z" fill="#fff"/>
<path d="M24.7 265.8l-.7 1.9z" fill="none" stroke="#fff" stroke-width=".34"/>
<path d="M24.7 265.8l.7 1.9z" fill="#fff"/>
<path d="M22.8 265.8l-.7 1.9zM22.8 265.8l.6 1.9zM24.7 265.8l.7 1.9zM25.3 267.7h.1" fill="none" stroke="#fff" stroke-width=".34"/>
<path d="M24.1 267.7h1.3a.65 .65 0 0 1-.6 .5 .65 .65 0 0 1-.7-.5z" fill-rule="evenodd" fill="#fff"/>
<path d="M24.1 267.7h1.3a.65 .65 0 0 1-.6 .5 .65 .65 0 0 1-.7-.5z" fill="none" stroke="#231f20" stroke-width=".34"/>
<path d="M24 267.7h.1M24.1 267.7h1.3l-.4 .5h-.5z" fill="none" stroke="#fff" stroke-width=".34"/>
<path d="M19 261.7h177.8" fill="none" stroke="#000" stroke-width=".53"/>
<text font-size="5.3" x="45.7" y="31.2">TPS4021x 4.5-V to 52-V Input Current Mode Boost Controller</text>
<g font-size="4.2">
<text x="20" y="41.8">1 Features</text>
<text x="111.1" y="41.8">3 Description</text>
<text x="20" y="122.8">2 Applications</text>
</g>
<g font-size="3.5">
<text x="20" y="47.9">•</text>
<text x="111.1" y="47.9">The TPS40210 and TPS40211 are wide-input voltage</text>
<text x="25" y="52.7">–</text>
<text x="30" y="52.7">Documentation available to aid functional safety</text>
<text x="111.1" y="52.2">(4.5 V to 52 V), nonsynchronous boost controllers.</text>
<text x="30" y="56.9">system design</text>
<text x="111.1" y="56.4">They</text>
<text x="121.5" y="56.4">are</text>
<text x="129.1" y="56.4">suitable</text>
<text x="143.7" y="56.4">for topologies</text>
<text x="168.9" y="56.4">which</text>
<text x="180.4" y="56.4">require</text>
<text x="193.9" y="56.4">a</text>
<text x="20" y="61.2">•</text>
<text x="20" y="65.4">•</text>
<text x="25" y="61.2">For boost, flyback, SEPIC, LED drive apps</text>
<text x="25" y="65.4">Wide input operating voltage: 4.5 V to 52 V</text>
<text x="111.1" y="60.6">grounded</text>
<text x="111.1" y="64.9">flyback, SEPIC, and various LED Driver applications.</text>
<text x="128.6" y="60.6">source</text>
<text x="141.8" y="60.6">N-channel</text>
<text x="160.5" y="60.6">FET</text>
<text x="169.8" y="60.6">including</text>
<text x="186.3" y="60.6">boost,</text>
<text x="20" y="69.6">•</text>
<text x="25" y="69.6">Adjustable oscillator frequency</text>
<text x="111.1" y="69.1">The</text>
<text x="120.4" y="69.1">device</text>
<text x="133.9" y="69.1">features</text>
<text x="149.8" y="69.1">include</text>
<text x="164.2" y="69.1">programmable</text>
<text x="190.2" y="69.1">soft</text>
<text x="20" y="73.9">•</text>
<text x="25" y="73.9">Fixed frequency current mode control</text>
<text x="111.1" y="77.6">programmable</text>
<text x="111.1" y="73.3">start, overcurrent protection with automatic retry, and</text>
<text x="136.7" y="77.6">oscillator</text>
<text x="153.4" y="77.6">frequency.</text>
<text x="172.5" y="77.6">Current</text>
<text x="187.1" y="77.6">mode</text>
<text x="20" y="78.1">•</text>
<text x="20" y="82.3">•</text>
<text x="25" y="78.1">Internal slope compensation</text>
<text x="25" y="82.3">Integrated low-side driver</text>
<text x="111.1" y="81.8">control</text>
<text x="124.2" y="81.8">provides</text>
<text x="140" y="81.8">improved</text>
<text x="157" y="81.8">transient</text>
<text x="173" y="81.8">response</text>
<text x="190" y="81.8">and</text>
<text x="20" y="86.6">•</text>
<text x="25" y="86.6">Programmable closed-loop soft start</text>
<text x="111.1" y="86">simplified loop compensation. The main difference</text>
<text x="20" y="90.8">•</text>
<text x="20" y="95">•</text>
<text x="25" y="90.8">Overcurrent protection</text>
<text x="25" y="95">External synchronization capable</text>
<text x="111.1" y="90.3">between the two parts is the reference voltage to</text>
<text x="111.1" y="94.5">which the error amplifier regulates the FB pin.</text>
<text x="20" y="99.3">•</text>
<text x="25" y="99.3">Reference 700 mV (TPS40210), 260 mV</text>
<text x="136" y="100.9">Device Information</text>
<text x="20" y="107.7">•</text>
<text x="25" y="103.5">(TPS40211)</text>
<text x="25" y="107.7">Low current disable function</text>
<text x="20" y="112">•</text>
<text x="25" y="112">Create a custom design using the TPS4021x with</text>
<text x="25" y="116.2">the WEBENCH Power Designer</text>
<text x="20" y="128.9">•</text>
<text x="20" y="133.1">•</text>
<text x="20" y="137.4">•</text>
<text x="90.2" y="212.2">Simplified Schematic</text>
</g>
<g font-size="3.5" fill="#00f">
<text x="25" y="47.9">Functional Safety-Capable</text>
<text x="25" y="128.9">LED lighting</text>
<text x="25" y="133.1">Industrial control systems</text>
<text x="25" y="137.4">Battery-powered systems</text>
</g>
<text font-size="3.2" fill="#00f" x="165.3" y="21.1">TPS40210, TPS40211</text>
<g font-size="2.8">
<text x="114.9" y="105.3">PART NUMBER</text>
<text x="146.6" y="105.3">PACKAGE</text>
<text x="169.5" y="105.3">BODY SIZE (NOM)</text>
<text x="118.6" y="110.2">TPS40210</text>
<text x="140.2" y="110.2">HVSSOP (10)</text>
<text x="168.4" y="110.2">3.05 mm x 4.98 mm</text>
<text x="118.7" y="115.1">TPS40211</text>
<text x="140.2" y="115.1">VSON (10)</text>
<text x="168.4" y="115.1">3.10 mm x 3.10 mm</text>
<text x="111.1" y="121.9">(1)</text>
<text x="118.6" y="121.9">For all available packages, see the orderable addendum at</text>
<text x="118.6" y="125.3">the end of the datasheet.</text>
<text x="27.9" y="265.5">An IMPORTANT NOTICE at the end of this data sheet addresses availability, warranty, changes, use in safety-critical applications,</text>
<text x="27.9" y="268.9">intellectual property matters and other important disclaimers. PRODUCTION DATA.</text>
</g>
<text font-size="2.6" fill="#00f" x="167.8" y="99.7">(1)</text>
<text font-size="2.5" x="139.5" y="24.3">SLUS772G – MARCH 2008 – REVISED JUNE 2020</text>
<g font-size="2.3" fill="#0d1413">
<text x="58.5" y="143.4">V</text>
<text x="85.8" y="157.7">TPS40210</text>
<text x="154.6" y="161">V</text>
<text x="80.2" y="162.9">1</text>
<text x="83.9" y="162.9">RC</text>
<text x="95.6" y="162.9">VDD</text>
<text x="102.3" y="162.9">10</text>
<text x="80.2" y="169.1">2</text>
<text x="83.9" y="169.1">SS</text>
<text x="97.4" y="169.1">BP</text>
<text x="102.9" y="169.1">9</text>
<text x="80.2" y="175.3">3</text>
<text x="83.9" y="175.3">DIS/EN</text>
<text x="93.9" y="175.3">GDRV</text>
<text x="102.9" y="175.3">8</text>
<text x="80.2" y="181.5">4</text>
<text x="83.9" y="181.5">COMP</text>
<text x="95.2" y="181.5">ISNS</text>
<text x="102.9" y="181.5">7</text>
<text x="126.5" y="185.8">R</text>
<text x="80.2" y="187.7">5</text>
<text x="83.9" y="187.7">FB</text>
<text x="95.4" y="188.8">GND</text>
<text x="102.9" y="187.7">6</text>
</g>
<g font-size="1.8" fill="#0d1413">
<text x="60" y="144.3">IN</text>
<text x="156.1" y="161.9">OUT</text>
<text x="128.1" y="186.7">SENSE</text>
</g>
<text font-size="1.4" fill="#0d1413" x="153.6" y="204">UDG-07110</text>
</svg>
